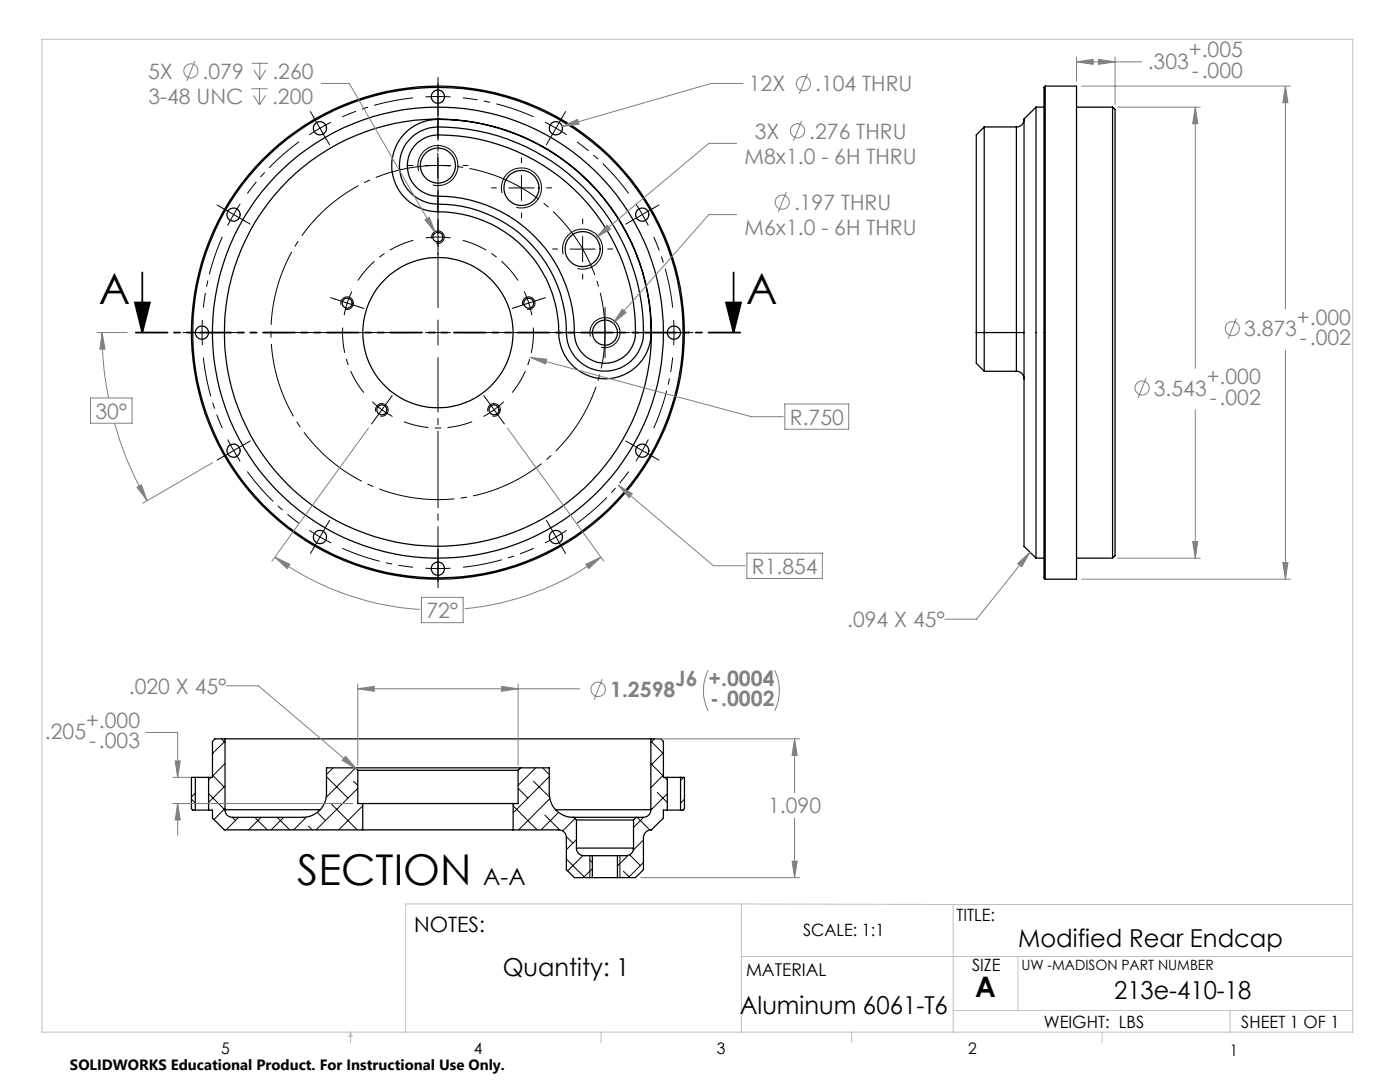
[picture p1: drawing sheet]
<svg xmlns="http://www.w3.org/2000/svg" width="279mm" height="216mm" viewBox="0 0 279 216" stroke-linecap="round" stroke-linejoin="round" font-family="sans-serif">
<g fill="none" stroke="#c0c0c0" stroke-width=".2">
<path d="M8.4 7.8h261.6v198.2h-261.6zM148 180.4v25.6M148 180.4h-67v25.6M148 190.9h122M148 180.4l42.2 .1M190.2 180.5v25.5M190.2 180.5h79.8M203.2 190.9v10.7M70 206v2.1M70 206l.3 .8h-.7zM119.9 206v2.1M170 206v2.1"/>
<path d="M190.2 201.6h79.8M220 206v2.1M245.5 201.6v4.4"/>
</g>
<g fill="none" stroke="#000" stroke-width=".25">
<path d="M208.6 17.2h6.2v98.4h-6.2M208.6 17.2v98.4M208.6 17.2l-.2 .2v97.9l.2 .3M87.4 39.2a27.2 27.2 0 0 1 27.2 27.2M87.4 26.9a6.1 6.1 0 0 0-6.1 6.1 6.1 6.1 0 0 0 6.1 6.2M87.4 26.9a39.4 39.4 0 0 1 39.4 39.5M87.4 25.3a7.7 7.7 0 0 0-7.7 7.7 7.7 7.7 0 0 0 7.7 7.7M87.4 25.3a41 41 0 0 1 41 41.1M87.4 23.8a9.2 9.2 0 0 0-9.2 9.2 9.2 9.2 0 0 0 9.2 9.3M87.4 23.8v1.5M87.4 23.8a42.6 42.6 0 0 1 42.6 42.6M87.4 25.3v1.6"/>
<path d="M87.4 39.2v1.5M196.4 25.3v48.8M196.4 25.3l-1.6 1.6v39.5M196.4 25.3h6.4M202.8 25.3v41.1M204.4 23.8a1.45 1.45 0 0 1-1.6 1.5M206.8 21.4v90M206.8 21.4l-2.4 2.3v42.7M206.8 21.4h1.6M214.8 21.4h7.2M222 21.4l.5 .5v89l-.5 .5M222 21.4v90"/>
<path d="M87.4 40.7a25.6 25.6 0 0 1 25.6 25.7M87.4 42.3a24.1 24.1 0 0 1 24.1 24.1M87.4 40.7v1.6M111.5 66.4a9.2 9.2 0 0 0 9.2 9.2 9.2 9.2 0 0 0 9.3-9.2M111.5 66.4h1.5M113 66.4a7.7 7.7 0 0 0 7.7 7.7 7.7 7.7 0 0 0 7.7-7.7M113 66.4h1.6M114.6 66.4a6.1 6.1 0 0 0 6.1 6.1 6.1 6.1 0 0 0 6.1-6.1M126.8 66.4h1.6M128.4 66.4h1.6M194.8 66.4v6.1l1.6 1.6M194.8 66.4h8"/>
<path d="M196.4 74.1h6.4M202.8 74.1a1.45 1.45 0 0 1 1.6 1.5M202.8 66.4h1.6M202.8 66.4v7.7M204.4 66.4v42.6l2.4 2.4M206.8 111.4h1.6M214.8 111.4h7.2M39 155.1h2.6M39 155.1h-.8v6.3l.3 .2h.5M39 155.1v6.5M41.6 155.1v6.5M44.9 147.4h85"/>
<path d="M44.9 147.4h-2l-.5 .6v7.1h-.8M44.9 147.4v14.2M70.9 153.2h-5.7v5.1a4.7 4.7 0 0 1-4.8 4.8h-14a1.45 1.45 0 0 1-1.5-1.5M70.9 153.2h33M70.9 153.2l.5 .5M71.4 153.7h32M71.4 153.7v6.6h1M103.4 153.7v6.6h-1M103.9 153.2h5.7v5.1a4.8 4.8 0 0 0 4.9 4.8M103.9 153.2l-.5 .5M129.9 147.4h2l.5 .6v7.1h.8M129.9 147.4v14.2"/>
<path d="M133.2 155.1h2.6M133.2 155.1v6.5M135.8 155.1v6.5M135.8 155.1h.8v6.3l-.3 .2h-.5M39 161.6h2.6M41.6 161.6h.8v1.6l2.4 2.4h27.6M44.9 161.6h19M72.4 165.6h30M72.4 160.3h30M72.4 160.3v5.3M102.4 165.6h9.1a1.51 1.51 0 0 1 1.5 1.5v6.4l1.6 1.6h3.6M102.4 160.3v5.3"/>
<path d="M110.9 161.6h19M114.5 163.1h12.5M114.5 163.1l.5 .5M115 169.2a1.51 1.51 0 0 0 1.6 1.5h1.6M115 163.6h11.4M115 169.2h11.4M115 163.6v5.6M118.2 175.1h5M118.2 170.7h5M118.2 170.7v4.4M123.2 170.7v4.4M126.4 169.2a1.51 1.51 0 0 1-1.5 1.5h-1.7"/>
<path d="M126.4 163.6v5.6M127 163.1l-.6 .5M129.9 161.6a1.51 1.51 0 0 1-1.5 1.5h-1.4M133.2 161.6h2.6M133.2 161.6h-.8v1.6l-2.4 2.4a1.54 1.54 0 0 0-1.6 1.5v6.4l-1.6 1.6h-3.6"/>
<circle cx="87.4" cy="19.3" r="1.32"/>
<circle cx="63.8" cy="25.6" r="1.32"/>
<circle cx="87.4" cy="33" r="3.5"/>
<circle cx="104.1" cy="37.5" r="3.5"/>
<circle cx="110.9" cy="25.6" r="1.32"/>
<circle cx="46.6" cy="42.8" r="1.32"/>
<circle cx="87.4" cy="47.3" r=".99"/>
<circle cx="116.3" cy="49.7" r="3.5"/>
<circle cx="128.2" cy="42.8" r="1.32"/>
<circle cx="40.3" cy="66.4" r="1.32"/>
<circle cx="69.3" cy="60.5" r=".99"/>
<circle cx="87.4" cy="66.4" r="42.6"/>
<circle cx="87.4" cy="66.4" r="48.9"/>
<circle cx="87.4" cy="66.4" r="49.2"/>
<circle cx="87.4" cy="66.4" r="15"/>
<circle cx="87.4" cy="66.4" r="45"/>
<circle cx="105.5" cy="60.5" r=".99"/>
<circle cx="120.7" cy="66.4" r="2.5"/>
<circle cx="134.5" cy="66.4" r="1.32"/>
<circle cx="46.6" cy="89.9" r="1.32"/>
<circle cx="76.2" cy="81.8" r="1"/>
<circle cx="98.6" cy="81.8" r="1"/>
<circle cx="128.2" cy="89.9" r="1.32"/>
<circle cx="63.8" cy="107.1" r="1.32"/>
<circle cx="87.4" cy="113.5" r="1.32"/>
<circle cx="110.9" cy="107.1" r="1.32"/>
</g>
<g fill="none" stroke="#000" stroke-width=".2">
<path d="M62.6 23.4l1.3 2.2M63.9 25.6l-2.2 1.3M63.9 25.6l1.2 2.2M66 24.4l-2.1 1.2M83.5 34.1a4 4 0 0 1 3.6-5.1 4 4 0 0 1 4.3 4.4 4 4 0 0 1-5 3.5M84.9 33h5M87.4 30.6v4.9M100.2 38.5a4 4 0 0 1 3.5-5 4 4 0 0 1 4.3 4.4 4 4 0 0 1-5 3.5M101.6 37.5h5M104.1 35v5M86.2 47.7a1.26 1.26 0 0 1 1.1-1.6 1.26 1.26 0 0 1 1.3 1.3 1.26 1.26 0 0 1-1.5 1.1M112.4 50.7a4 4 0 0 1 3.5-5 4 4 0 0 1 4.4 4.4 4 4 0 0 1-5.1 3.5"/>
<path d="M113.8 49.7h5M116.3 47.2v5M68.1 60.8a1.25 1.25 0 0 1 1-1.6 1.25 1.25 0 0 1 1.4 1.4 1.25 1.25 0 0 1-1.5 1.1M104.3 60.8a1.25 1.25 0 0 1 1.1-1.6 1.25 1.25 0 0 1 1.3 1.4 1.25 1.25 0 0 1-1.5 1.1M117.8 67.2a3 3 0 0 1 2.7-3.8 3 3 0 0 1 3.2 3.2 3 3 0 0 1-3.8 2.7M118.2 66.4h5M120.7 63.9v5M75 82.1a1.25 1.25 0 0 1 1.1-1.5 1.25 1.25 0 0 1 1.3 1.3 1.25 1.25 0 0 1-1.5 1.1M97.4 82.1a1.25 1.25 0 0 1 1-1.6 1.25 1.25 0 0 1 1.4 1.4 1.25 1.25 0 0 1-1.5 1.1M38.2 159.5l.8 .7M39 158.3l-.8 .7M41.6 158.4l3.3 3.2"/>
<path d="M42.1 155.1l-.5 .5M42.4 154.7l2.3 2.3M42.4 150.2l.1 .1M44.2 147.4l.7 .8M44.9 147.9l-2.5 2.5M44.9 152.4l-2.5 2.5M44.9 156.8l-3.3 3.3M65.2 155l4.2 4.2M66.5 153.2l-1.3 1.4M70.6 155.9l.8 .8M70.9 153.2l-5.8 5.9M71.4 157.3l-8.3 8.3"/>
<path d="M103.4 157.3l1.9 1.9M106.5 155.9l3.2 3.2M106.9 153.2l-3.5 3.5M108.3 153.2l1.3 1.4M109.6 155l-7.2 7.2M109.7 159.3l-6.2 6.3M129.9 152.4l2.5 2.5M129.9 147.9l2.4 2.4M130.6 147.4l-.7 .8M131.2 158.1l2 2M132.4 150.2l-2.5 2.5M132.4 154.7l-2.5 2.5"/>
<path d="M132.6 155.1l.6 .5M133.2 158.4l-3.3 3.2M136.4 155.1l-.6 .7M136.6 159.5l-.8 .7M44.9 161.3l-2.2 2.2M46.4 163.1l.6 .6M47.6 163.1l-2.5 2.5M50.8 163.1l2.5 2.5M52.1 163.1l-2.5 2.5M55.3 163.1l2.5 2.5M56.6 163.1l-2.5 2.5M61.1 163.1l-2.5 2.5"/>
<path d="M61.6 164.9l.7 .7M63.3 162.1l1.6 1.6M66.1 160.4l5.2 5.2M72.4 160.8l-4.8 4.8M72.4 165.3l-.3 .3M102.4 160.8l4.8 4.8M108.7 162.6l3 3M111.5 162.1l-3.5 3.5M113 171.4l3.6 3.6M113 166.9l1.3 1.3M114.8 163.3l-2.5 2.5M115 167.5l-2 2"/>
<path d="M116.3 170.7l-3 3.1M117.7 171.6l.5 .5M117.7 170.7v4.4M118.2 173.3l-1.8 1.8M123.7 170.7v4.4M124.4 173.8l1.3 1.3M125.4 170.7l-2.2 2.1M125.7 170.6l2.1 2.1M127.2 163.1l2.5 2.5M128.4 167.6l-2 2.1M128.4 172.1l-3 3M128.4 163.1l-2 2"/>
<path d="M129.9 161.3l.2 .2"/>
</g>
<g fill="none" stroke="#808080" stroke-width=".2">
<path d="M38.9 12.1l-1.6 4.1M50.2 17.7h3.2M50.2 12.6h3.3M50.6 19l1.2 2M50.7 13.9l1.2 2M51.8 17.7v3.3M51.9 12.6v3.3M53 19l-1.2 2M53.1 13.9l-1.2 2M64.1 16.7h5.6l17.2 29.8M148.3 16.7h-6.4l-29.7 8.5M161.1 14.7l-1.6 4"/>
<path d="M214.8 12.3l3.4-.4v.9zM214.8 11.4v4.8M214.8 12.3h13.1M215.9 17.2h41.6M219.2 11.9l3.3 .4-3.3 .5zM222.5 11.4v9.5M256.5 17.2v44.5M256.5 17.2l.5 3.3h-1zM112.2 25.2l3.1-1.4 .2 1zM147 28.6h-5.5l-22.5 18.8M156.9 38.3l-1.6 4.1M160 24.1l-1.6 4"/>
<path d="M223 21.4h16.5M238.5 21.4v52.1M238.5 21.4l.5 3.3h-1zM84.8 43.9l.9-.5 1.2 3.1zM121.1 44.9l.7 .8-2.8 1.7zM147 42.8h-5.5l-19.1 21.7M18.1 79.4h8.3v5.1h-8.3zM19.4 66.4h6M20.4 66.4l.6 3.3h-1.1zM20.4 66.4a64.5 64.5 0 0 0 1.3 13M105.8 71.3l3.3 .4-.2 .9zM105.8 71.3l44.2 11.8h6.3"/>
<path d="M124.2 61.7l.8 .7-2.6 2.1zM228.7 75.4l-1.6 4M246.7 63.6l-1.6 4M256.5 69.9v45.7M22.9 84.5a64.5 64.5 0 0 0 6.5 15.4M27.3 97.2l.9-.5 1.2 3.2zM42.4 92.3l-13.9 8.1M73.6 85.4l-19.3 26.6M101.2 85.4l19.3 26.6M123.4 96.8l2.8 1.7-.6 .8zM123.4 96.8l19 16.1h6.3M156.6 80.6h12.8v5.1h-12.8z"/>
<path d="M238.5 81.7v29.7M54.9 111.2l3 1.4-.6 .9zM54.9 111.2a55.3 55.3 0 0 0 28.9 10.4M84.1 119.2h8.3v5h-8.3zM116.9 112.6l3-1.4-2.4 2.3zM119.9 111.2a55.5 55.5 0 0 1-27.2 10.3M149 110.4h15.1v5h-15.1zM203.1 112.5l2.5-2.3-1.7 2.9zM205.6 110.2l-10.7 13.3h-6.3M215.9 115.6h41.6M223 111.4h16.5M238 108.1h1l-.5 3.3z"/>
<path d="M256 112.3h1l-.5 3.3zM45.2 136.8h6.4l19.6 16.7M71.4 136.5v16.2M71.4 137.4h44.3M71.4 137.4l3.3-.5v1zM100.1 136.9l3.3 .5-3.3 .5zM103.4 136.5v16.2M120.2 135.5l-1.6 4.1M141.4 133.7a9.2 9.2 0 0 0 0 8.2M154.6 133.7a9.2 9.2 0 0 1 0 8.2M29.1 146.2h6.4v8.9M34.5 155.1h3.5"/>
<path d="M35 151.8h1l-.5 3.3zM69 150.9l2.2 2.6-2.9-1.8zM130.9 147.4h28.7M158.6 147.4l.5 3.3h-1zM158.6 147.4v10.8M34.5 160.3h35.9M35.5 160.3l.5 3.3h-1zM35.5 160.3v6.4M127.8 175.1h31.8M158.1 171.8h1l-.5 3.3zM158.6 163.2v11.9"/>
<circle cx="38.1" cy="14.2" r="1.41"/>
<circle cx="160.3" cy="16.7" r="1.41"/>
<circle cx="159.2" cy="26.1" r="1.42"/>
<circle cx="156.1" cy="40.3" r="1.41"/>
<circle cx="227.9" cy="77.4" r="1.42"/>
<circle cx="245.9" cy="65.6" r="1.41"/>
<circle cx="119.4" cy="137.6" r="1.45"/>
</g>
<path d="M28.4 54.4v12M146.4 54.4v12M26.9 60.4h3l-1.5 6zM144.9 60.4h3l-1.5 6z" fill="none" stroke="#000" stroke-width=".35"/>
<path d="M119.3 56.6a33.3 33.3 0 0 0-55.9-13.4 33.3 33.3 0 0 0 15.4 55.4 33.3 33.3 0 0 0 41-40.3l-.5-1.7" fill="none" stroke="#000" stroke-width=".2" stroke-dasharray="15.2 1.3 1.3 1.3" stroke-dashoffset="-1.9" stroke-linecap="butt"/>
<g fill="none" stroke="#000" stroke-width=".2" stroke-dasharray="15.2 1.3 1.3 1.3" stroke-linecap="butt">
<path d="M87.4 19.3h-2.5M87.4 19.3h2.5M111 25.6l-2.2-1.2M111 25.6l2.1 1.3M46.6 42.8l-1.2 2.2M46.6 42.8l1.3-2.1M87.4 47.3l-2.5 .2M87.4 47.3l2.5 .2M128.2 42.8l-1.3-2.1M128.2 42.8l1.2 2.2M40.3 66.4l.1 2.5M40.3 66.4l.1-2.5"/>
<path d="M69.3 60.5l-.6 2.4M69.3 60.5l.9-2.3M105.5 60.5l-.9-2.3M105.5 60.5l.6 2.4M134.5 66.4l-.1-2.5M134.5 66.4l-.1 2.5M46.6 89.9l1.3 2.1M46.6 89.9l-1.2-2.2M76.2 81.8l2.1 1.3M76.2 81.8l-1.9-1.6M98.6 81.8l1.9-1.6M98.6 81.8l-2.1 1.3"/>
<path d="M128.2 89.9l1.2-2.2M128.2 89.9l-1.3 2.1M63.9 107.1l2.2 1.2M63.9 107.1l-2.2-1.3M87.4 113.5l2.5-.1M87.4 113.5l-2.5-.1M111 107.1l2.1-1.3M111 107.1l-2.2 1.2"/>
</g>
<path d="M82.4 19.5a47.1 47.1 0 0 0-14.1 3.8M59.7 28.3a47.1 47.1 0 0 0-10.3 10.3M106.5 23.3a47.1 47.1 0 0 0-14.1-3.8M125.5 38.6a47.1 47.1 0 0 0-10.4-10.3M44.4 47.3a47.1 47.1 0 0 0-3.8 14.1M40.6 71.3a47.1 47.1 0 0 0 3.8 14.1M134.2 61.4a47.1 47.1 0 0 0-3.7-14.1M49.4 94.1a47.1 47.1 0 0 0 10.3 10.3M130.5 85.4a47.1 47.1 0 0 0 3.7-14.1M68.3 109.4a47.1 47.1 0 0 0 14.1 3.8M92.4 113.2a47.1 47.1 0 0 0 14.1-3.8M115.1 104.4a47.1 47.1 0 0 0 10.4-10.3" fill="none" stroke="#000" stroke-width=".2" stroke-dasharray="15.2 1.3 1.3 1.3" stroke-dashoffset="7.3" stroke-linecap="butt"/>
<path d="M82.5 48a19.1 19.1 0 0 0-11.1 8M103.4 56a19.1 19.1 0 0 0-11-8M68.4 65.4a19.1 19.1 0 0 0 4.2 12.9M102.2 78.3a19.1 19.1 0 0 0 4.2-12.9M80.6 84.1a19 19 0 0 0 13.6 0" fill="none" stroke="#000" stroke-width=".2" stroke-dasharray="15.2 1.3 1.3 1.3" stroke-dashoffset="10.2" stroke-linecap="butt"/>
<path d="M148.4 66.4h-122" fill="none" stroke="#000" stroke-width=".35" stroke-dasharray="6.3 1.3 1.3 1.3 1.3 1.3" stroke-dashoffset="-.7"/>
<g fill="none" stroke="#000" stroke-width=".2" stroke-dasharray="15.2 1.3 1.3 1.3">
<path d="M87.4 19.3v-2.5M87.4 19.3v2.5M87.4 16.8v-1.4M62.6 23.4l-.6-1.1M65.1 27.7l.7 1.2M82.4 33h-1M87.4 28v-1M87.4 38v1M87.4 21.8v1.3M92.4 33h1M99.1 37.5h-1M104.1 32.5v-1"/>
<path d="M109.1 37.5h1M109.7 27.7l-.7 1.2M111 25.6l1.2-2.2M111 25.6l-1.3 2.1M112.2 23.4l.7-1.1M44.5 41.6l-1.2-.7M46.6 42.8l-2.1-1.2M46.6 42.8l2.2 1.3M48.8 44.1l1.1 .6M66.9 59.7l-.9-.3M87.4 47.3v-2.5M87.4 47.3v2.5"/>
<path d="M87.4 44.8v-1M87.4 49.8v1M104.1 42.5v1M107.9 59.7l1-.3M111.3 49.7h-1M116.3 44.7v-1M116.3 54.7v1M121.3 49.7h1M126 44.1l-1.1 .6M128.2 42.8l2.2-1.2M128.2 42.8l-2.2 1.3M130.4 41.6l1.1-.7"/>
<path d="M37.8 66.4h-1.3M40.3 66.4h-2.5M40.3 66.4h2.5M42.8 66.4h1.3M69.3 60.5l-2.4-.8M69.3 60.5l2.4 .7M71.7 61.2l.9 .4M77.7 79.7l.6-.8M87.4 66.4v-2.5M87.4 66.4h-2.5M87.4 66.4v2.5M87.4 66.4h2.5"/>
<path d="M97.1 79.7l-.5-.8M103.2 61.2l-1 .4M105.5 60.5l2.4-.8M105.5 60.5l-2.3 .7M118.3 66.4h-2.5M120.8 63.9v-2.5M120.8 68.9v2.5M123.3 66.4h2.5M132 66.4h-1.3M134.5 66.4h2.5M134.5 66.4h-2.5M137 66.4h1.3"/>
<path d="M44.5 91.2l-1.2 .6M46.6 89.9l-2.1 1.3M46.6 89.9l2.2-1.2M48.8 88.7l1.1-.7M74.7 83.8l-.5 .8M76.2 81.8l-1.5 2M76.2 81.8l1.5-2.1M98.6 81.8l1.5 2M98.6 81.8l-1.5-2.1M100.1 83.8l.6 .8M126 88.7l-1.1-.7M128.2 89.9l2.2 1.3"/>
<path d="M128.2 89.9l-2.2-1.2M130.4 91.2l1.1 .6M62.6 109.3l-.6 1.2M63.9 107.1l-1.3 2.2M63.9 107.1l1.2-2.1M65.1 105l.7-1.2M87.4 113.5v2.5M87.4 113.5v-2.5M87.4 116v1.3M87.4 111v-1.4M109.7 105l-.7-1.2M111 107.1l1.2 2.2"/>
<path d="M111 107.1l-1.3-2.1M112.2 109.3l.7 1.2"/>
</g>
<path d="M82.4 66.4h-44.6M87.4 61.4v-44.6M87.4 71.4v44.6M92.4 66.4h44.6" fill="none" stroke="#000" stroke-width=".2" stroke-dasharray="15.2 1.3 1.3 1.3" stroke-dashoffset="4.4"/>
<path d="M144.9 60.4h3l-1.5 6zM26.9 60.4h3l-1.5 6z" fill="#000"/>
<g fill="#808080">
<path d="M112.2 25.2l3.1-1.4 .2 1z"/>
<path d="M20.4 66.4l.6 3.3h-1.1zM27.3 97.2l.9-.5 1.2 3.2z"/>
<path d="M54.9 111.2l3 1.4-.6 .9zM116.9 112.6l3-1.4-2.4 2.3zM121.1 44.9l-2.1 2.5 2.8-1.7zM124.2 61.7l-1.8 2.8 2.6-2.1zM105.8 71.3l3.1 1.3 .2-.9zM123.4 96.8l2.2 2.5 .6-.8zM84.8 43.9l2.1 2.6-1.2-3.1zM214.8 12.3l3.4-.4v.9zM219.2 11.9l3.3 .4-3.3 .5zM256.5 17.2l.5 3.3h-1zM256 112.3h1l-.5 3.3zM238.5 21.4l.5 3.3h-1zM238 108.1h1l-.5 3.3zM203.1 112.5l2.5-2.3-1.7 2.9zM69 150.9l2.2 2.6-2.9-1.8zM35 151.8h1l-.5 3.3zM35.5 160.3l.5 3.3h-1zM158.6 147.4l.5 3.3h-1zM158.1 171.8h1l-.5 3.3z"/>
<path d="M71.4 137.4l3.3-.5v1zM100.1 136.9l3.3 .5-3.3 .5z"/>
</g>
<g font-size="8.5">
<text x="19.7" y="60.6">A</text>
<text x="148.9" y="60.6">A</text>
<text x="59.3" y="176.6">SECTION</text>
</g>
<text font-size="5.6" x="194.6" y="199">A</text>
<g font-size="4.9">
<text x="203.2" y="188.9">Modified Rear Endcap</text>
<text x="100.3" y="194.7">Quantity: 1</text>
<text x="147.6" y="202.4">Aluminum 6061-T6</text>
<text x="222.4" y="199.4">213e-410-18</text>
</g>
<text font-size="4.7" x="96.5" y="176.6">A-A</text>
<g font-size="4.2" fill="#808080">
<text x="237.3" y="11.4">+.005</text>
<text x="29.5" y="15.7">5X</text>
<text x="40.4" y="15.7">.079</text>
<text x="54.4" y="15.7">.260</text>
<text x="229.1" y="13.7">.303</text>
<text x="237.9" y="15.5">-.000</text>
<text x="29.6" y="20.8">3-48 UNC</text>
<text x="54.3" y="20.8">.200</text>
<text x="149.4" y="18.2">12X</text>
<text x="162.7" y="18.2">.104 THRU</text>
<text x="150.6" y="27.6">3X</text>
<text x="161.5" y="27.6">.276 THRU</text>
<text x="148.6" y="32.7">M8x1.0 - 6H THRU</text>
<text x="158.5" y="41.9">.197 THRU</text>
<text x="148.6" y="47">M6x1.0 - 6H THRU</text>
<text x="258.8" y="64.8">+.000</text>
<text x="248.3" y="67.1">3.873</text>
<text x="259.4" y="68.9">-.002</text>
<text x="240.8" y="76.7">+.000</text>
<text x="19" y="83.5">30°</text>
<text x="230.3" y="79">3.543</text>
<text x="241.4" y="80.8">-.002</text>
<text x="157.6" y="84.7">R.750</text>
<text x="150.1" y="114.5">R1.854</text>
<text x="85.1" y="123.3">72°</text>
<text x="169.1" y="125.1">.094 X 45°</text>
<text x="134.8" y="136.9">J6 +.0004</text>
<text x="25.7" y="138.4">.020 X 45°</text>
<text x="121.8" y="139.1">1.2598</text>
<text x="141.7" y="141">-.0002</text>
<text x="9" y="147.5">.205</text>
<text x="17.2" y="145.2">+.000</text>
<text x="17.8" y="149.3">-.003</text>
<text x="153.3" y="162.3">1.090</text>
</g>
<text font-size="4.2" x="82.6" y="185.9">NOTES:</text>
<text font-size="3.5" x="148.9" y="194.7">MATERIAL</text>
<g font-size="3.4">
<text x="190.9" y="183.8">TITLE:</text>
<text x="160.3" y="186.8">SCALE: 1:1</text>
<text x="194" y="193.8">SIZE</text>
<text x="208.3" y="205.1">WEIGHT: LBS</text>
<text x="247.7" y="205.1">SHEET 1 OF 1</text>
</g>
<g font-size="3.2">
<text x="44.2" y="210.4">5</text>
<text x="94.6" y="210.3">4</text>
<text x="143.1" y="210.4">3</text>
<text x="193.2" y="210.3">2</text>
<text x="245.4" y="210.6">1</text>
</g>
<text font-size="3" x="14" y="213.5">SOLIDWORKS Educational Product. For Instructional Use Only.</text>
<text font-size="2.8" x="203.8" y="193.5">UW -MADISON PART NUMBER</text>
</svg>
